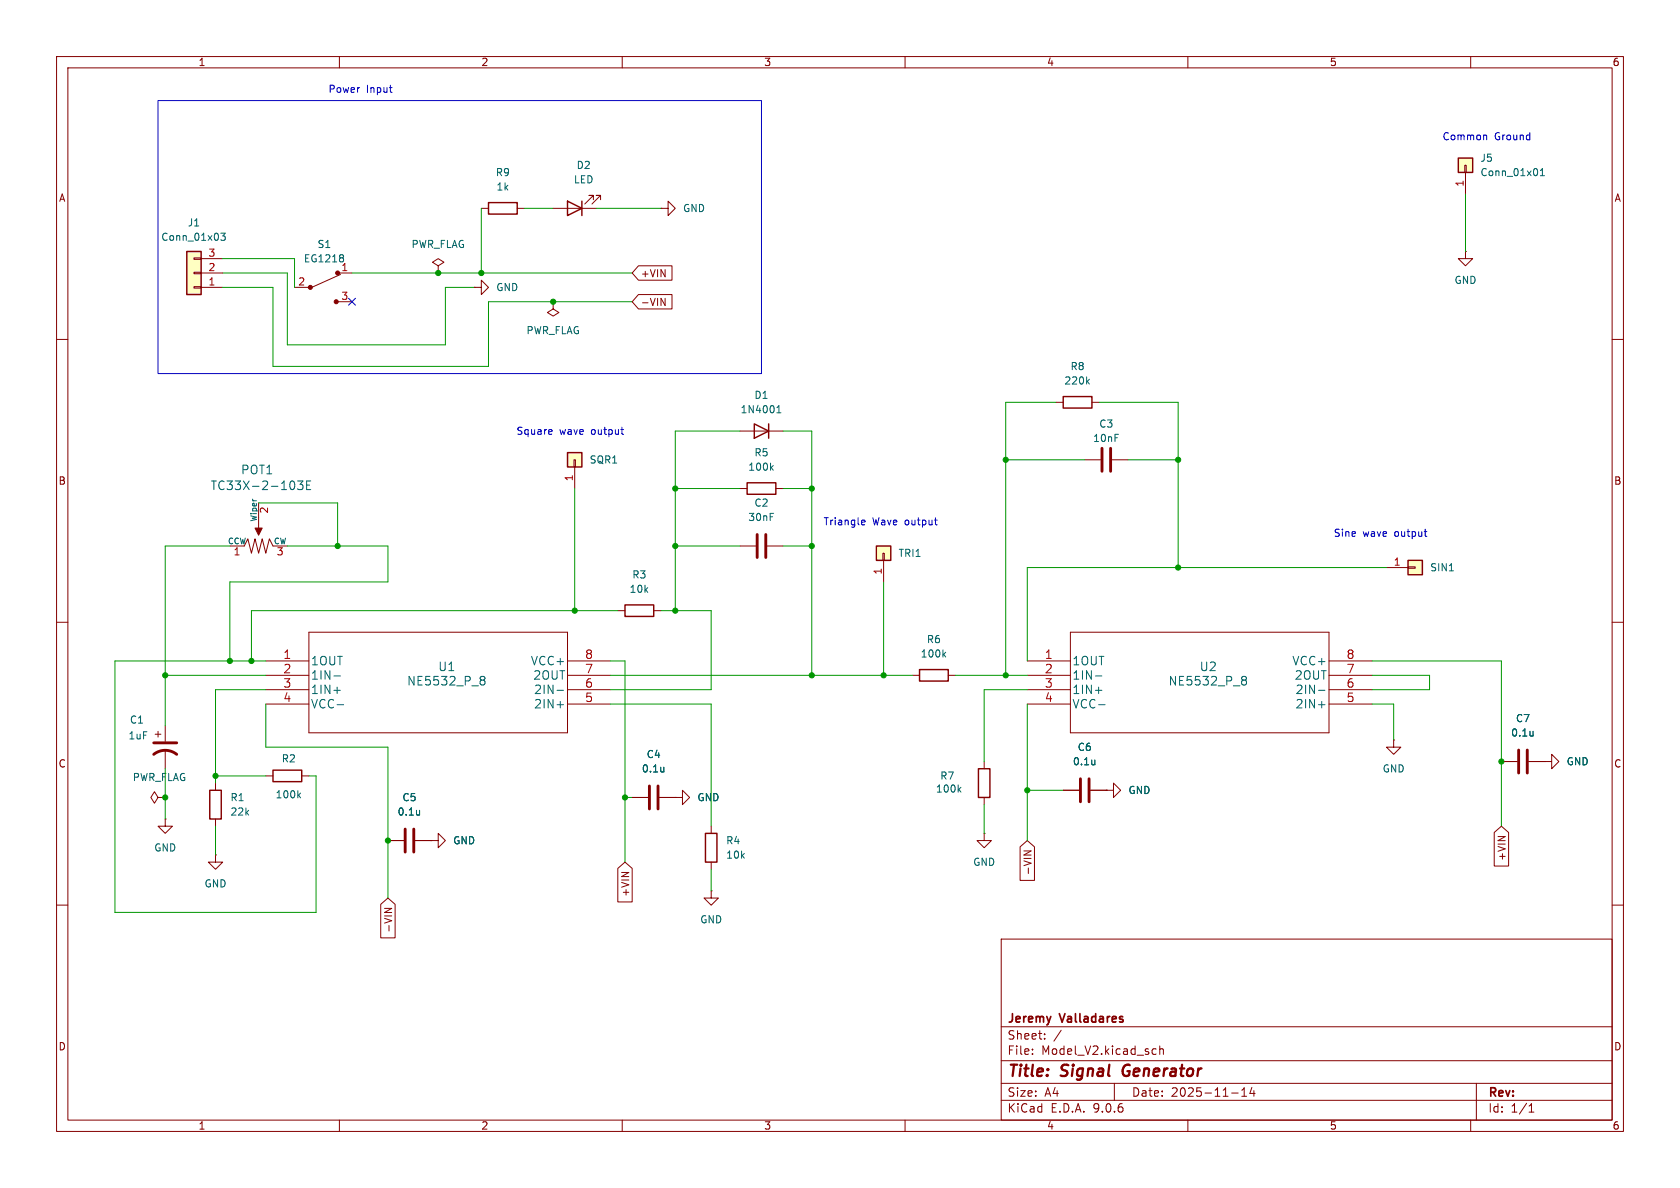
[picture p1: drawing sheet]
<svg xmlns="http://www.w3.org/2000/svg" width="297mm" height="210mm" viewBox="0 0 297 210" stroke-linecap="round" stroke-linejoin="round" font-family="sans-serif">
<g fill="none" stroke="#840000" stroke-width=".18">
<path d="M10 10h277v190h-277zM12 12h273v186h-273zM60 10v2M110 10v2M160 10v2M210 10v2M260 10v2M10 60h2M285 60h2M10 110h2M285 110h2M10 160h2"/>
<path d="M177 166h108v32h-108zM285 160h2M60 198v2M110 198v2M160 198v2M177 194.5h108M177 191.5h108M177 187.5h108M177 181.5h108M182.5 186.3v.1M182.5 185.5v.1M184.7 183.6v.1"/>
<path d="M184.7 182.8v.1M187.6 182.1l-1.3 2M197 191.5v3M203.8 186.3h.6M203.8 185.5h.6M205 185.5l.2-.1 .4 .1 .1 .9M205 184.9v1.5M210 198v2M217.7 193.2h1.2M219.5 193.8h.9M219.5 192.7l.5-.4v1.5M221.3 192.2l-.3 1.1h.9"/>
<path d="M221.7 192.8v1M260 198v2M261 191.5v6.5M270.3 196.6h.9M270.3 195.5l.4-.4v1.5"/>
</g>
<path d="M198.8 188.5a1.27 1.27 0 0 0-.1 1.6" fill="none" stroke="#840000" stroke-width=".4"/>
<path d="M248.9 99.1h2.6v2.5h-2.6z" fill="#ffffc2"/>
<path d="M86.4 35.8h5v2h-5zM100.3 35.6l2.6 1.2-2.6 1.3zM102.9 35.6v2.5M188 70.1h5v2h-5zM248.9 99.1h2.6v2.5h-2.6zM110.5 106.9h5.1v2.1h-5.1z" fill="none" stroke="#840000" stroke-width=".25"/>
<g fill="none" stroke="#840000" stroke-width=".18">
<path d="M85.1 36.8h1.3M91.4 36.8h1.3M97.8 36.8h7.6M104.9 35.3v-.8h-.8h.8l-1.5 1.6M106.2 35.3v-.8h-.8h.8l-1.6 1.6M116.8 36.8h1.3v-1.2l1.3 1.2-1.3 1.3v-1.3M116.8 36.8h.1M97.8 53.3v1.3l1 .6-1 .7-1-.7 1-.6M97.8 53.3h.1M259.1 44.5v1.2h1.2l-1.2 1.3-1.3-1.3h1.3M259.1 44.5h.1M186.7 71.1h1.3"/>
<path d="M193 71.1h1.3M40.6 96.5h2.6l.6-1.2 .6 2.5 .7-2.5 .6 2.5 .7-2.5 .6 2.5 .6-2.5 .7 1.2h2.5M45.7 88.9v4.4M47 116.8h7.6M47 119.4h7.6M54.6 111.8h45.7v17.7h-45.7zM100.3 116.8h7.6M100.3 119.4h7.6M109.2 108h1.3M115.6 108h1.2M181.6 116.8h7.6M181.6 119.4h7.6"/>
<path d="M189.2 111.8h45.7v17.7h-45.7zM234.9 116.8h7.7M234.9 119.4h7.7M245.1 100.3h3.8M248.9 100.2h1.3v.3h-1.3zM27.4 129.8h1M27.9 129.3v1M29.2 128.3v2.8M29.2 132.6v3.3M47 121.9h7.6M47 124.5h7.6M100.3 121.9h7.6"/>
<path d="M100.3 124.5h7.6M181.6 121.9h7.6M181.6 124.5h7.6M234.9 121.9h7.7M234.9 124.5h7.7M246.4 130.8v1.3h1.2l-1.2 1.3-1.3-1.3h1.3M246.4 130.8h.1M265.4 134.6h2.8M270.3 134.6h2.7M273 134.6h1.3v-1.2l1.3 1.2-1.3 1.3v-1.3M273 134.6h.1M27.9 141l-.6-1-.6 1 .6 1 .6-1h1.3"/>
<path d="M29.2 144.8v1.3h1.3l-1.3 1.2-1.3-1.2h1.3M29.2 144.8h.1M29.2 141h.1M68.6 148.6h2.8M73.4 148.6h2.8M76.2 148.6h1.3v-1.3l1.2 1.3-1.2 1.3v-1.3M76.2 148.6h.1M111.8 141h2.8M116.6 141h2.8M119.4 141h1.2v-1.3l1.3 1.3-1.3 1.2v-1.2M119.4 141h.1"/>
</g>
<g fill="none" stroke="#006464" stroke-width=".18">
<path d="M192.2 67.4l.4 .5M192.6 67l-.5 .5M51.7 85a.95 .95 0 0 1 0 1.5M52.6 85h1l-.6 .6 .5 .2v.6l-.2 .1h-.5l-.2-.1M54.2 85.8h.5M54.9 85h-.7v1.5h.7M59 119.5h1.2M85.2 119.6h.3l.2 .3-.2 .3M193.7 119.5h1.1M219.8 119.6h.4l.2 .3-.3 .3M256.2 100.9h.8M59 122h1.2"/>
<path d="M59.6 124.6h1.1M85.2 120.2h.3M85.5 120.2l.2 .2v.4l-.1 .2-.4 .1M98.5 122h1.1M98.5 124.6h1.1M117.4 135.6v.9M117.4 136.3l-.1 .1M193.7 122h1.1M194.2 124.6h1.2M219.8 120.2h.3M220.1 120.2l.2 .2 .1 .4-.2 .2-.4 .1M233.1 122h1.1"/>
<path d="M233.1 124.6h1.1M271 129.3v.8M271 130v.1M74.2 143.2v.9M74.2 144h-.1"/>
</g>
<path d="M27.2 133.4a3.3 3.3 0 0 1 4 0M27.2 131.3h4M114.8 138.9v4.1M116.3 138.9v4.1M268.5 132.6v4.1M270 132.6v4.1M71.6 146.6v4M73.2 146.6v4" fill="none" stroke="#840000" stroke-width=".51"/>
<path d="M45.1 93.3h1.3l-.7 1.3z" fill="#840000" stroke="#840000" stroke-width=".18"/>
<path d="M257.8 27.9h2.5v2.6h-2.5z" fill="#ffffc2"/>
<path d="M257.8 27.9h2.5v2.6h-2.5z" fill="none" stroke="#840000" stroke-width=".25"/>
<path d="M259 29.2h.2v1.3h-.2zM259.1 30.5v3.8" fill="none" stroke="#840000" stroke-width=".18"/>
<path d="M272.3 31.1h.7M272.3 30.2l.4-.4v1.3" fill="none" stroke="#006464" stroke-width=".18"/>
<path d="M100.3 80h2.6v2.6h-2.6z" fill="#ffffc2"/>
<path d="M100.3 80h2.6v2.6h-2.6z" fill="none" stroke="#840000" stroke-width=".25"/>
<path d="M52.1 50.8h2.5M59.7 48.3h2.5M59.7 53.3h2.5M60.2 48.5l-5.1 2.3M77.5 47l1-.6-1-.7-1 .7 1 .6v1.3M77.5 48.3h.1M101.5 81.3h.2v1.3h-.2zM101.6 82.6v3.8M130.8 96.5h2.8M135.6 96.5h2.8M125.7 157.5v1.3h1.3l-1.3 1.2-1.2-1.2h1.2M125.7 157.5h.1" fill="none" stroke="#840000" stroke-width=".18"/>
<g fill="#840000" stroke="#840000" stroke-width=".18">
<circle cx="54.9" cy="50.8" r=".36"/>
<circle cx="59.4" cy="53.3" r=".36"/>
<circle cx="59.7" cy="48.3" r=".36"/>
</g>
<path d="M60.6 45.1l.1 .2-.1 .2M60.6 45.6l.1 .2v.4" fill="none" stroke="#006464" stroke-width=".18"/>
<path d="M133.9 94.5v4.1M135.4 94.5v4.1" fill="none" stroke="#840000" stroke-width=".51"/>
<path d="M33 44.5h2.6v7.6h-2.6z" fill="#ffffc2"/>
<path d="M33 44.5h2.6v7.6h-2.6zM133.3 74.9l2.6 1.3-2.6 1.3zM135.9 74.9v2.6M132.1 85.3h5.1v2.1h-5.1zM162.6 118.4h5v2h-5zM173 135.9h2v5.1h-2zM124.7 147.3h2v5.1h-2z" fill="none" stroke="#840000" stroke-width=".25"/>
<g fill="none" stroke="#840000" stroke-width=".18">
<path d="M34.3 50.7h1.3v.2h-1.3zM34.3 48.1h1.3v.3h-1.3zM34.3 45.6h1.3v.2h-1.3zM35.6 50.8h3.8M35.6 48.3h3.8M35.6 45.7h3.8M83.8 50.8h1.3v-1.3l1.3 1.3-1.3 1.3v-1.3M83.8 50.8h.1M130.8 76.2h7.6M130.8 86.4h1.3M137.2 86.4h1.2M191.8 81.3h2.8"/>
<path d="M196.6 81.3h2.8M161.3 119.4h1.3M167.6 119.4h1.3M174 134.6v1.3M188 139.7h2.8M192.8 139.7h2.8M195.6 139.7h1.2v-1.3l1.3 1.3-1.3 1.3v-1.3M195.6 139.7h.1M125.7 146.1v1.2M125.7 152.4v1.3M174 147.3v1.3h1.3l-1.3 1.3-1.3-1.3h1.3M174 147.3h.1"/>
<path d="M174 141v1.2"/>
</g>
<path d="M39 41.2h.8l-.4 .5 .4 .1v.6l-.2 .1-.6-.1M137.3 73h.8M137.3 72.1l.4-.4v1.3M136.3 82.6l.4 .5M136.7 82.3l-.5 .5M166.8 115.7l.4 .4M167.2 115.3l-.5 .5M169.5 139.5l.4 .5M169.9 139.2l-.5 .5M193.6 134.4v.8M193.6 135.1h-.1" fill="none" stroke="#006464" stroke-width=".18"/>
<path d="M194.8 79.2v4.1M196.3 79.2v4.1M191 137.7v4M192.5 137.7v4" fill="none" stroke="#840000" stroke-width=".51"/>
<path d="M154.9 96.5h2.6v2.6h-2.6z" fill="#ffffc2"/>
<path d="M154.9 96.5h2.6v2.6h-2.6zM37.1 139.7h2v5.1h-2zM48.3 136.1h5v2.1h-5z" fill="none" stroke="#840000" stroke-width=".25"/>
<g fill="none" stroke="#840000" stroke-width=".18">
<path d="M112.9 47h5.9v2.5h-5.9l-1.1-1.2zM112.9 52.1h5.9v2.5h-5.9l-1.1-1.3zM116.9 52.7l.7 1.3v-1.3M156.1 97.8h.2v1.3h-.2zM156.2 99.1v3.8M38.1 138.4v1.3M47 137.2h1.3M53.3 137.2h1.3M188 139.7h2.8M192.8 139.7h2.8M195.6 139.7h.1M265.4 134.6h2.8"/>
<path d="M270.3 134.6h2.7M273 134.6h.1M38.1 151.1v1.3h1.3l-1.3 1.3-1.3-1.3h1.3M38.1 151.1h.1M38.1 144.8v1.3M67.3 159.9l1.3-1.1 1.3 1.1v5.9h-2.6zM68.6 148.6h2.8M73.4 148.6h2.8M76.2 148.6h.1M109.2 153.5l1.3-1.1 1.3 1.1v5.9h-2.6zM111.8 141h2.8M116.6 141h2.8"/>
<path d="M119.4 141h.1M180.3 149.7l1.3-1.1 1.3 1.1v5.9h-2.6zM181 150.4h1.3l-1.3 .7M264.2 147.2l1.2-1.1 1.3 1.1v5.9h-2.5zM68 160.6h1.3l-1.3 .7"/>
</g>
<path d="M117.4 135.6v.9M117.4 136.3l-.1 .1M193.6 134.4v.8M193.6 135.1h-.1M271 129.3v.8M271 130v.1M52.8 140.6l.3 .4M53.1 140.2l-.4 .5M74.2 143.2v.9M74.2 144h-.1" fill="none" stroke="#006464" stroke-width=".18"/>
<g fill="none" stroke="#009600" stroke-width=".18">
<path d="M85.1 36.8v11.5M92.7 36.8h5.1M105.4 36.8h11.4M259.1 34.3v10.2M39.4 50.8h8.9v14h38.1v-11.5h25.4M39.4 48.3h11.4v12.7h27.9v-10.2h5.1M39.4 45.7h12.7v5.1M62.2 48.3h49.6M130.8 76.2h-11.4v31.8M138.4 76.2h5.1v43.2M186.7 71.1h-8.9v48.3M194.3 71.1h14v29.2"/>
<path d="M40.6 96.5h-11.4v31.8M45.7 88.9h14v7.6M50.8 96.5h17.8v6.4h-28v13.9M101.6 86.4v21.6M119.4 96.5h11.4M119.4 86.4h11.4M138.4 96.5h5.1M138.4 86.4h5.1M177.8 81.3h14M199.4 81.3h8.9M29.2 119.4h17.8M47 116.8h-26.7v44.5h35.6v-24.1h-1.3"/>
<path d="M107.9 116.8h2.6v35.6M107.9 119.4h53.4M109.2 108h-64.8v8.8M116.8 108h8.9v13.9h-17.8M156.2 102.9v16.5M168.9 119.4h12.7M242.6 119.4h10.1v2.5h-10.1M242.6 116.8h22.8v29.3M245.1 100.3h-63.5v16.5M29.2 135.9v8.9M38.1 137.2h8.9M47 121.9h-8.9v16.5"/>
<path d="M47 124.5v7.6h21.6v26.7M107.9 124.5h17.8v21.6M181.6 121.9h-7.6v12.7M181.6 124.5v24.1M181.6 139.7h6.4M242.6 124.5h3.8v6.3M38.1 146.1v5M110.5 141h1.3M125.7 153.7v3.8M174 142.2v5.1"/>
</g>
<path d="M61.6 52.7l1.2 1.2M62.8 52.7l-1.2 1.2" fill="none" stroke="#000084" stroke-width=".18"/>
<g fill="none" stroke="#0000c2" stroke-width=".18">
<path d="M27.9 17.8h106.7v48.2h-106.7zM68.8 15.5h.5M69.2 16.3h.1M262.5 23.9l.3 .1v.7M97.4 75.9l.2 .3-.6 .2M97.5 76.7l-.1 .1M109.8 75.9h.4M110 76.7l.2 .1M152.4 92.7h.5M152.4 92l.3-.1 .2 .3-.6 .2M165.2 91.9h.5M165.4 92.7l.3 .1"/>
<path d="M251.8 94h.5M252 94.8h.3"/>
</g>
<g fill="#009600" stroke="#009600" stroke-width=".18">
<circle cx="208.3" cy="100.3" r=".46"/>
<circle cx="208.3" cy="81.3" r=".46"/>
<circle cx="265.4" cy="134.6" r=".46"/>
<circle cx="85.1" cy="48.3" r=".46"/>
<circle cx="97.8" cy="53.3" r=".46"/>
<circle cx="77.5" cy="48.3" r=".46"/>
<circle cx="101.6" cy="108" r=".46"/>
<circle cx="68.6" cy="148.6" r=".46"/>
<circle cx="110.5" cy="141" r=".46"/>
<circle cx="59.7" cy="96.5" r=".46"/>
<circle cx="177.8" cy="81.3" r=".46"/>
<circle cx="143.5" cy="119.4" r=".46"/>
<circle cx="156.2" cy="119.4" r=".46"/>
<circle cx="119.4" cy="108" r=".46"/>
<circle cx="143.5" cy="86.4" r=".46"/>
<circle cx="177.8" cy="119.4" r=".46"/>
<circle cx="181.6" cy="139.7" r=".46"/>
<circle cx="119.4" cy="96.5" r=".46"/>
<circle cx="119.4" cy="86.4" r=".46"/>
<circle cx="143.5" cy="96.5" r=".46"/>
<circle cx="29.2" cy="119.4" r=".46"/>
<circle cx="40.6" cy="116.8" r=".46"/>
<circle cx="44.4" cy="116.8" r=".46"/>
<circle cx="29.2" cy="141" r=".46"/>
<circle cx="38.1" cy="137.2" r=".46"/>
</g>
<g font-size="2.8" fill="#840000">
<text x="178" y="190.9">Title:</text>
<text x="187.7" y="190.9">Signal</text>
<text x="199.3" y="190.9">Generator</text>
</g>
<g font-size="2.1" fill="#006464">
<text x="37.2" y="86.8">TC33X-2-103E</text>
<text x="42.5" y="84">POT1</text>
<text x="54.9" y="117.8">1OUT</text>
<text x="77.4" y="118.8">U1</text>
<text x="93.8" y="117.8">VCC+</text>
<text x="189.5" y="117.8">1OUT</text>
<text x="212" y="118.8">U2</text>
<text x="228.4" y="117.8">VCC+</text>
<text x="54.9" y="120.4">1IN-</text>
<text x="54.9" y="122.9">1IN+</text>
<text x="54.9" y="125.4">VCC-</text>
<text x="71.9" y="121.4">NE5532_P_8</text>
<text x="94.2" y="120.4">2OUT</text>
<text x="94.4" y="122.9">2IN-</text>
<text x="94.4" y="125.4">2IN+</text>
<text x="189.5" y="120.4">1IN-</text>
<text x="189.5" y="122.9">1IN+</text>
<text x="189.5" y="125.4">VCC-</text>
<text x="206.5" y="121.4">NE5532_P_8</text>
<text x="228.8" y="120.4">2OUT</text>
<text x="229" y="122.9">2IN-</text>
<text x="229" y="125.4">2IN+</text>
</g>
<g font-size="2.1" fill="#a90000">
<text x="50" y="116.6">1</text>
<text x="50" y="119.1">2</text>
<text x="103.3" y="116.6">8</text>
<text x="103.3" y="119.1">7</text>
<text x="184.6" y="116.6">1</text>
<text x="184.6" y="119.1">2</text>
<text x="238" y="116.6">8</text>
<text x="238" y="119.1">7</text>
<text x="50" y="121.7">3</text>
<text x="50" y="124.2">4</text>
<text x="103.3" y="121.7">6</text>
<text x="103.3" y="124.2">5</text>
<text x="184.6" y="121.7">3</text>
<text x="184.6" y="124.2">4</text>
<text x="238" y="121.7">6</text>
<text x="238" y="124.2">5</text>
</g>
<g font-size="2.1" fill="#840000">
<text x="178" y="184">Sheet:</text>
<text x="178" y="181.2">Jeremy</text>
<text x="187.5" y="181.2">Valladares</text>
<text x="178" y="186.7">File:</text>
<text x="184.1" y="186.7">Model_V2.kicad_sch</text>
<text x="178" y="196.9">KiCad</text>
<text x="178" y="194.1">Size:</text>
<text x="184.7" y="194.1">A4</text>
<text x="185.7" y="196.9">E.D.A.</text>
<text x="193.3" y="196.9">9.0.6</text>
<text x="200" y="194.1">Date:</text>
<text x="207" y="194.1">2025-11-14</text>
<text x="263" y="194.3">Rev:</text>
<text x="263" y="196.9">Id:</text>
<text x="267.1" y="196.9">1/1</text>
</g>
<g font-size="1.8" fill="#840000">
<text x="35" y="11.9">1</text>
<text x="85" y="11.9">2</text>
<text x="135" y="11.9">3</text>
<text x="185" y="11.9">4</text>
<text x="235" y="11.9">5</text>
<text x="285" y="11.9">6</text>
<text x="10.3" y="35.9">A</text>
<text x="285.3" y="35.9">A</text>
<text x="113.2" y="49.2">+VIN</text>
<text x="113.2" y="54.3">-VIN</text>
<text x="10.3" y="85.9">B</text>
<text x="285.3" y="85.9">B</text>
<text x="10.3" y="135.9">C</text>
<text x="285.3" y="135.9">C</text>
<text x="182.6" y="154.8" transform="rotate(-90 182.6 154.8)">-VIN</text>
<text x="266.4" y="152.3" transform="rotate(-90 266.4 152.3)">+VIN</text>
<text x="111.4" y="158.6" transform="rotate(-90 111.4 158.6)">+VIN</text>
<text x="69.5" y="165" transform="rotate(-90 69.5 165)">-VIN</text>
<text x="10.3" y="185.9">D</text>
<text x="285.3" y="185.9">D</text>
<text x="35" y="199.9">1</text>
<text x="85" y="199.9">2</text>
<text x="135" y="199.9">3</text>
<text x="185" y="199.9">4</text>
<text x="235" y="199.9">5</text>
<text x="285" y="199.9">6</text>
</g>
<g font-size="1.8" fill="#0000c2">
<text x="58" y="16.6">Power</text>
<text x="64.8" y="16.6">Input</text>
<text x="254.9" y="25">Common</text>
<text x="264.2" y="25">Ground</text>
<text x="91.2" y="77.1">Square</text>
<text x="98.9" y="77.1">wave</text>
<text x="104.6" y="77.1">output</text>
<text x="145.5" y="93.1">Triangle</text>
<text x="154.2" y="93.1">Wave</text>
<text x="160.1" y="93.1">output</text>
<text x="235.7" y="95.1">Sine</text>
<text x="240.9" y="95.1">wave</text>
<text x="246.6" y="95.1">output</text>
</g>
<g font-size="1.8" fill="#006464">
<text x="261.6" y="28.8">J5</text>
<text x="87.6" y="31.3">R9</text>
<text x="87.7" y="33.9">1k</text>
<text x="101.4" y="32.6">LED</text>
<text x="101.8" y="30.1">D2</text>
<text x="261.6" y="31.3">Conn_01x01</text>
<text x="33.1" y="40.2">J1</text>
<text x="120.7" y="37.7">GND</text>
<text x="28.4" y="42.8">Conn_01x03</text>
<text x="53.6" y="46.6">EG1218</text>
<text x="56" y="44">S1</text>
<text x="72.7" y="44">PWR_FLAG</text>
<text x="60.3" y="48">1</text>
<text x="87.6" y="51.7">GND</text>
<text x="257" y="50.4">GND</text>
<text x="93" y="59.3">PWR_FLAG</text>
<text x="189.2" y="65.6">R8</text>
<text x="133.3" y="70.7">D1</text>
<text x="188.1" y="68.2">220k</text>
<text x="130.8" y="73.3">1N4001</text>
<text x="194.2" y="75.8">C3</text>
<text x="104.1" y="82.1">SQR1</text>
<text x="132.2" y="83.4">100k</text>
<text x="133.3" y="80.9">R5</text>
<text x="193.2" y="78.3">10nF</text>
<text x="133.3" y="89.8">C2</text>
<text x="132.2" y="92.3">30nF</text>
<text x="158.8" y="98.7">TRI1</text>
<text x="252.7" y="101.2">SIN1</text>
<text x="111.2" y="105">10k</text>
<text x="111.7" y="102.5">R3</text>
<text x="163.8" y="113.9">R6</text>
<text x="162.7" y="116.4">100k</text>
<text x="22.6" y="130.9">1uF</text>
<text x="22.9" y="128.1">C1</text>
<text x="267.1" y="130.4">0.1u</text>
<text x="267.9" y="127.9">C7</text>
<text x="49.7" y="135">R2</text>
<text x="113.4" y="136.8">0.1u</text>
<text x="114.2" y="134.2">C4</text>
<text x="189.6" y="135.5">0.1u</text>
<text x="190.4" y="132.9">C6</text>
<text x="244.3" y="136.8">GND</text>
<text x="276.9" y="135.5">GND</text>
<text x="23.4" y="138.3">PWR_FLAG</text>
<text x="40.6" y="141.8">R1</text>
<text x="48.6" y="141.3">100k</text>
<text x="71" y="141.8">C5</text>
<text x="123.2" y="141.8">GND</text>
<text x="165.4" y="140.3">100k</text>
<text x="166.1" y="138">R7</text>
<text x="199.4" y="140.6">GND</text>
<text x="40.6" y="144.4">22k</text>
<text x="70.2" y="144.4">0.1u</text>
<text x="80" y="149.5">GND</text>
<text x="128.3" y="149.5">R4</text>
<text x="27.2" y="150.7">GND</text>
<text x="128.3" y="152">10k</text>
<text x="172" y="153.3">GND</text>
<text x="36.1" y="157.1">GND</text>
<text x="123.7" y="163.4">GND</text>
</g>
<g font-size="1.8" fill="#a90000">
<text x="258.8" y="33.1" transform="rotate(-90 258.8 33.1)">1</text>
<text x="36.8" y="45.5">3</text>
<text x="36.8" y="50.5">1</text>
<text x="36.8" y="48">2</text>
<text x="52.6" y="50.5">2</text>
<text x="60.3" y="53.1">3</text>
<text x="101.3" y="85.2" transform="rotate(-90 101.3 85.2)">1</text>
<text x="47.7" y="90.9" transform="rotate(-90 47.7 90.9)">2</text>
<text x="41.2" y="98.5">1</text>
<text x="48.8" y="98.5">3</text>
<text x="156" y="101.7" transform="rotate(-90 156 101.7)">1</text>
<text x="246.3" y="100.1">1</text>
</g>
<g font-size="1.4" fill="#006464">
<text x="45.5" y="92.3" transform="rotate(-90 45.5 92.3)">Wiper</text>
<text x="40.2" y="96.3">CCW</text>
<text x="48.3" y="96.3">CW</text>
</g>
</svg>
